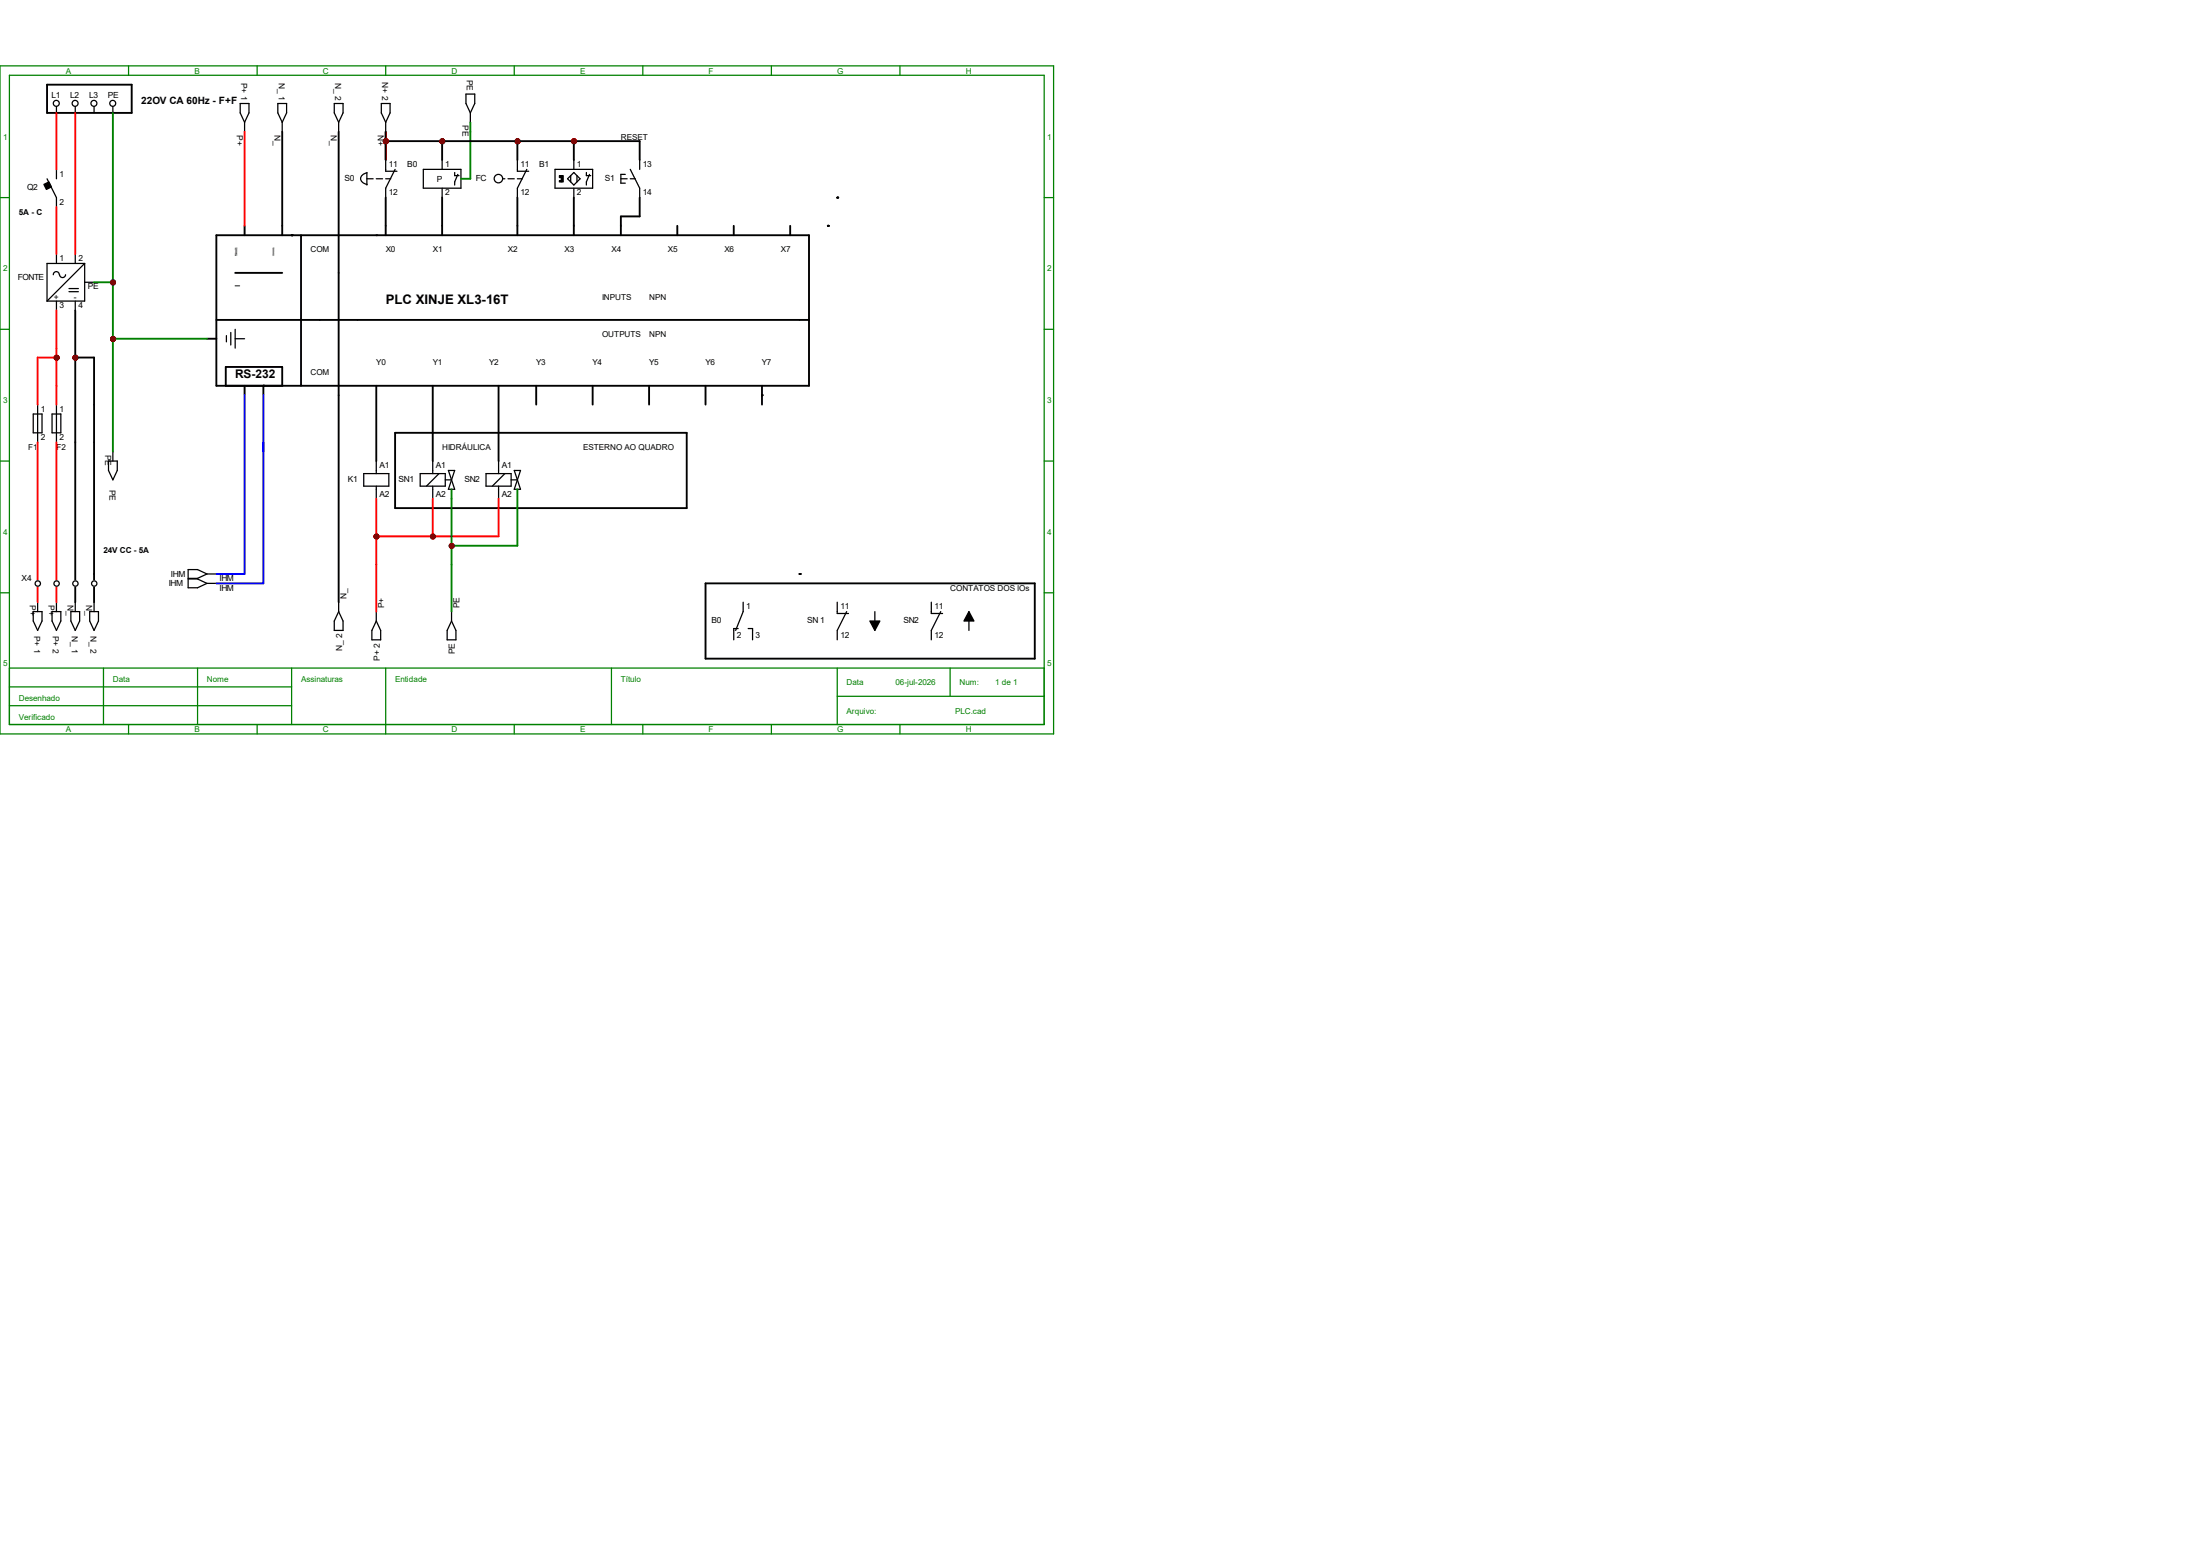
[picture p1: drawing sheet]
<svg xmlns="http://www.w3.org/2000/svg" width="297mm" height="210mm" viewBox="0 0 297 210" stroke-linecap="round" stroke-linejoin="round" font-family="sans-serif">
<g fill="none" stroke="#008000" stroke-width=".17">
<path d="M0 8.9h142.2v90.2h-142.2zM1.3 10.2h139.7v87.6h-139.7zM17.4 8.9v1.3M34.7 8.9v1.3M52.1 8.9v1.3M69.4 8.9v1.3M86.8 8.9v1.3M104.1 8.9v1.3M121.5 8.9v1.3M0 26.7h1.3M141 26.7h1.2M0 44.4h1.3"/>
<path d="M141 44.4h1.2M0 62.2h1.3M141 62.2h1.2M0 80h1.3M1.3 90.2h139.7M1.3 92.7h38.1M1.3 95.2h38.1M14 90.2v7.6M17.4 97.8v1.3M26.7 90.2v7.6M34.7 97.8v1.3M39.4 90.2v7.6"/>
<path d="M52.1 90.2v8.9M69.4 97.8v1.3M82.5 90.2v7.6M86.8 97.8v1.3M104.1 97.8v1.3M113 94h28M113 90.2v7.6M121.5 97.8v1.3M128.3 90.2v3.8M141 80h1.2"/>
</g>
<g fill="none" stroke="#000" stroke-width=".25">
<path d="M6.3 11.4h11.5v3.8h-11.5zM29.2 31.7h80v20.4h-80zM31.7 36.8h6.4M33 30.5v1.2M38.1 30.5v1.2M39.4 31.7h.1M50.8 31.7h.1M52.1 30.5v1.2M59.7 30.5v1.2M69.8 30.5v1.2M77.5 30.5v1.2M83.8 30.5v1.2"/>
<path d="M91.4 30.5v1.2M99.1 30.5v1.2M106.7 30.5v1.2M33 52.1v1.2M35.6 52.1v1.2M43.2 43.2h64.7"/>
</g>
<g fill="none" stroke="#000" stroke-width=".17">
<path d="M7.6 14.4v.8M10.2 14.4v.8M12.7 14.4v.8M15.2 14.4v.8M32.4 14h1.2v1.2l-.6 1.3-.6-1.3zM33 16.5v1.3M37.5 14h1.2v1.2l-.6 1.3-.6-1.3zM38.1 16.5v1.3M45.1 14h1.2v1.2l-.6 1.3-.6-1.3zM45.7 16.5v1.3M51.5 14h1.2v1.2l-.6 1.3-.6-1.3zM52.1 16.5v1.3"/>
<path d="M7.6 34.3v1.3M8 37.1a.4 .4 0 0 0-.4-.4 .4 .4 0 0 0-.4 .4M8.8 37.1a.4 .4 0 0 1-.4 .4 .4 .4 0 0 1-.4-.4M9.3 38.9h1.3M9.3 39.4h1.3M10.2 34.3v1.3M11.4 38.1h1.3M11.4 35.6h-5.1v5M11.4 35.6v5h-5.1M11.4 35.6l-5.1 5M49.5 24.1h.9M49.5 23.3v1.7"/>
<path d="M49.5 23.3a.85 .85 0 0 0-.8 1.1l.5 .4 .4 .1M50.8 24.1h.8M52.1 21.6v1.5h1.5M52.1 24.1h.6M53.3 22.9l-1.2 2.5v1.3M57.1 22.9h5.1v2.5h-5.1zM59.7 21.6v1.3M59.7 25.4v1.3M61.4 23.3v.4h.6M61.8 23.5l-.4 1.1v.4M67.9 24.1h.3M68.6 24.1h.8"/>
<path d="M69.8 21.6v1.5h1.6M69.8 24.1h.7M71.1 22.9l-1.3 2.5v1.3M74.9 22.9h5.1v2.5h-5.1zM77 23.7v.9M77.5 21.6v1.3M77.5 25.4v1.3M77.5 23.3l.8 .8-.8 .9-.9-.9zM77.9 23.7v.9M79.2 23.3v.4h.6M79.6 23.5l-.4 1.1v.4M4.5 55.9h1.2v2.5h-1.2z"/>
<path d="M5.1 54.6v5.1M7.6 40.6v1.3M10.2 40.6v1.3M30.6 45.3v.8M31.2 44.9v1.7M31.7 45.7h1.3M31.7 44.4v2.6M25.4 78.1h1.3l1.2 .6-1.2 .6h-1.3zM25.4 76.9h1.3l1.2 .6-1.2 .6h-1.3zM27.9 78.7h1.3M27.9 77.5h1.3M49.1 63.9h3.4v1.7h-3.4z"/>
<path d="M50.8 62.2v1.7M50.8 65.6v1.7M56.7 63.9h3.4v1.7h-3.4zM58.4 62.2v1.7M58.4 65.6v1.7M59.3 63.9l-1.7 1.7M60.1 64.8h.9M60.5 63.5l.9 2.5h-.9l.9-2.5zM65.6 63.9h3.4v1.7h-3.4zM67.3 62.2v1.7M67.3 65.6v1.7M68.2 63.9l-1.7 1.7"/>
<path d="M69 64.8h.8M69.4 63.5h.9l-.9 2.5h.9zM4.5 82.5h1.2v1.3l-.6 1.3-.6-1.3zM5.1 81.3v1.2M7 82.5h1.2v1.3l-.6 1.3-.6-1.3zM7.6 81.3v1.2M9.6 82.5h1.2v1.3l-.6 1.3-.6-1.3zM10.2 81.3v1.2M12.1 82.5h1.2v1.3l-.6 1.3-.6-1.3zM12.7 81.3v1.2M50.8 82.5v1.3M50.8 83.8l.6 1.3v1.3h-1.2v-1.3z"/>
<path d="M99.7 84.8h-.6v1.6M100.3 81.3v1.2l-1 2.6M101 84.8h.6v1.6"/>
<circle cx="7.6" cy="13.9" r=".4"/>
<circle cx="10.1" cy="13.9" r=".4"/>
<circle cx="12.7" cy="13.9" r=".4"/>
<circle cx="15.2" cy="13.9" r=".4"/>
<circle cx="67.3" cy="24.1" r=".57"/>
</g>
<g fill="#000" stroke="#000" stroke-width=".17">
<path d="M75.5 23.7h.3v.3h-.3z" fill-rule="evenodd"/>
<path d="M75.5 24.4h.3v.2h-.3z" fill-rule="evenodd"/>
<path d="M75.8 23.7h.2v.9h-.2z" fill-rule="evenodd"/>
</g>
<circle cx="50.8" cy="72.4" r=".28" fill="#f00" stroke="#800000" stroke-width=".17"/>
<path d="M62.9 12.7h1.2v1.3l-.6 1.2-.6-1.2zM63.5 15.2v1.3M14.6 62.2h1.2v1.3l-.6 1.3-.6-1.3zM15.2 61v1.2M61 82.5v1.3M61 83.8l.6 1.3v1.3h-1.2v-1.3zM113 81.3v1.5h1.6M114.3 82.5l-1.3 2.6v1.3M118.1 82.5v2.6M125.7 81.3v1.5h1.6M127 82.5l-1.3 2.6v1.3M130.8 82.5v2.6" fill="none" stroke="#000" stroke-width=".17"/>
<path d="M53.3 58.4h39.4v10.2h-39.4zM107.9 43.2h1.3" fill="none" stroke="#000" stroke-width=".25"/>
<path d="M117.4 83.8h1.4l-.7 1.3zM130.8 82.5l.7 1.3h-1.4z" fill="#000" stroke="#000" stroke-width=".17"/>
<circle cx="61" cy="73.7" r=".28" fill="#f00" stroke="#800000" stroke-width=".17"/>
<path d="M95.2 78.7h44.5v10.2h-44.5zM107.9 77.5h.1" fill="none" stroke="#000" stroke-width=".25"/>
<path d="M7 55.9h1.2v2.5h-1.2zM7.6 54.6v5.1" fill="none" stroke="#000" stroke-width=".17"/>
<g fill="#f00" stroke="#800000" stroke-width=".17">
<circle cx="7.6" cy="48.3" r=".28"/>
<circle cx="10.2" cy="48.3" r=".28"/>
</g>
<path d="M40.6 31.7v20.4M30.5 49.5h7.6v2.6h-7.6zM35.6 52.1h.1" fill="none" stroke="#000" stroke-width=".25"/>
<g fill="#f00" stroke="#800000" stroke-width=".25">
<circle cx="15.3" cy="45.7" r=".28"/>
<circle cx="15.3" cy="38.1" r=".28"/>
</g>
<path d="M83.8 24.1h.9M84.4 23.5h-.6v1.2h.6M85.1 22.9l1.3 2.5v1.3M85.1 24.1h.7M86.4 21.6v1.3M45.7 81.3v1.2M45.7 82.5l.6 1.3v1.3h-1.2v-1.3z" fill="none" stroke="#000" stroke-width=".17"/>
<path d="M45.7 36.8v16.5M50.8 52.1v10.1M58.4 52.1v10.1M67.3 52.1v10.1M72.4 52.1v2.5M80 52.1v2.5M87.6 52.1v2.5M95.2 52.1v2.5M102.9 53.3h.1M102.9 52.1v2.5" fill="none" stroke="#000" stroke-width=".25"/>
<circle cx="58.4" cy="72.4" r=".28" fill="#f00" stroke="#800000" stroke-width=".17"/>
<path d="M6.3 24.1l1.3 2.6v1.2M7.6 22.9v1.2" fill="none" stroke="#000" stroke-width=".17"/>
<path d="M5.9 24.9l.7-.3 .3 .6-.6 .4z" fill-rule="evenodd" fill="#000" stroke="#000" stroke-width=".17"/>
<path d="M111.8 30.5h.1M113 26.7h.1" fill="none" stroke="#000" stroke-width=".25"/>
<g fill="#f00" stroke="#800000" stroke-width=".25">
<circle cx="52.1" cy="19.1" r=".28"/>
<circle cx="59.7" cy="19.1" r=".28"/>
<circle cx="69.9" cy="19.1" r=".28"/>
<circle cx="77.5" cy="19.1" r=".28"/>
<circle cx="50.8" cy="72.4" r=".28"/>
<circle cx="61" cy="73.7" r=".28"/>
<circle cx="7.6" cy="48.3" r=".28"/>
<circle cx="10.2" cy="48.3" r=".28"/>
<circle cx="15.3" cy="45.7" r=".28"/>
<circle cx="15.3" cy="38.1" r=".28"/>
<circle cx="58.4" cy="72.4" r=".28"/>
</g>
<path d="M7.6 15.2v7.7M10.2 15.2v19.1M33 17.8v12.7M52.1 17.8v3.8M7.6 27.9v6.4M5.1 59.7v21.6M7.6 41.9v12.7M7.6 59.7v21.6M7.6 48.3h-2.5v6.3M50.8 67.3v15.2M58.4 67.3v5.1M67.3 67.3v5.1h-16.5" fill="none" stroke="#f00" stroke-width=".25"/>
<path d="M15.2 15.2v45.8M63.5 16.5v7.6h-1.3M12.7 38.1h2.5M15.2 45.7h12.7M61 66v16.5M69.8 66v7.7h-8.8" fill="none" stroke="#008000" stroke-width=".25"/>
<g fill="none" stroke="#000" stroke-width=".25">
<path d="M38.1 17.8v12.7M45.7 17.8v19M52.1 17.8v3.8M52.1 19h34.3v2.6M59.7 19v2.6M69.8 19v2.6M77.5 19v2.6M52.1 26.7v3.8M59.7 26.7v3.8M69.8 26.7v3.8M77.5 26.7v3.8M86.4 26.7v2.5h-2.6v1.3"/>
<path d="M10.2 41.9v39.4M10.2 48.3h2.5v33M27.9 45.7h1.3M29.2 43.2h14M45.7 53.3v28"/>
</g>
<path d="M33 53.3v24.2h-3.8M35.6 53.3v25.4h-6.4" fill="none" stroke="#00f" stroke-width=".25"/>
<g fill="#800000" stroke="#800000" stroke-width=".25">
<circle cx="50.8" cy="72.4" r=".28"/>
<circle cx="61" cy="73.7" r=".28"/>
<circle cx="7.6" cy="48.3" r=".28"/>
<circle cx="10.2" cy="48.3" r=".28"/>
<circle cx="15.3" cy="45.7" r=".28"/>
<circle cx="15.3" cy="38.1" r=".28"/>
<circle cx="58.4" cy="72.4" r=".28"/>
<circle cx="52.1" cy="19.1" r=".28"/>
<circle cx="59.7" cy="19.1" r=".28"/>
<circle cx="69.9" cy="19.1" r=".28"/>
<circle cx="77.5" cy="19.1" r=".28"/>
</g>
<g fill="#fff" stroke="#fff" stroke-width=".17">
<circle cx="5.1" cy="78.8" r=".36"/>
<circle cx="7.6" cy="78.8" r=".36"/>
<circle cx="10.2" cy="78.8" r=".36"/>
<circle cx="12.7" cy="78.8" r=".36"/>
</g>
<g fill="#fff" stroke="#000" stroke-width=".17">
<circle cx="5.1" cy="78.8" r=".36"/>
<circle cx="7.6" cy="78.8" r=".36"/>
<circle cx="10.2" cy="78.8" r=".36"/>
<circle cx="12.7" cy="78.8" r=".36"/>
</g>
<text font-size="1.8" x="52.1" y="41">PLC XINJE XL3-16T</text>
<g font-size="1.6">
<text x="31.8" y="34.5">24V</text>
<text x="36.8" y="34.5">0V</text>
<text x="31.8" y="38.4">_ _ _ _ _</text>
<text x="31.7" y="51.1">RS-232</text>
</g>
<text font-size="1.4" x="19" y="14">22OV CA 60Hz - F+F</text>
<g font-size="1.1" fill="#008000">
<text x="8.9" y="9.9">A</text>
<text x="26.2" y="9.9">B</text>
<text x="43.6" y="9.9">C</text>
<text x="61" y="9.9">D</text>
<text x="78.3" y="9.9">E</text>
<text x="95.7" y="9.9">F</text>
<text x="113" y="9.9">G</text>
<text x="130.4" y="9.9">H</text>
<text x=".4" y="18.8">1</text>
<text x="141.4" y="18.8">1</text>
<text x=".4" y="36.6">2</text>
<text x="141.4" y="36.6">2</text>
<text x=".4" y="54.4">3</text>
<text x="141.4" y="54.4">3</text>
<text x=".4" y="72.2">4</text>
<text x="141.4" y="72.2">4</text>
<text x=".4" y="90">5</text>
<text x="141.4" y="90">5</text>
<text x="2.5" y="94.6">Desenhado</text>
<text x="15.2" y="92.1">Data</text>
<text x="27.9" y="92.1">Nome</text>
<text x="40.6" y="92.1">Assinaturas</text>
<text x="53.3" y="92.1">Entidade</text>
<text x="83.8" y="92.1">Título</text>
<text x="114.3" y="92.5">Data</text>
<text x="120.9" y="92.5">06-jul-2026</text>
<text x="129.5" y="92.5">Num:</text>
<text x="134.4" y="92.5">1 de 1</text>
<text x="2.5" y="97.2">Verificado</text>
<text x="8.9" y="98.8">A</text>
<text x="26.2" y="98.8">B</text>
<text x="43.6" y="98.8">C</text>
<text x="61" y="98.8">D</text>
<text x="78.3" y="98.8">E</text>
<text x="95.7" y="98.8">F</text>
<text x="113" y="98.8">G</text>
<text x="114.3" y="96.3">Arquivo:</text>
<text x="128.9" y="96.3">PLC.cad</text>
<text x="130.4" y="98.8">H</text>
</g>
<g font-size="1.1">
<text x="32.6" y="11.2" transform="rotate(90 32.6 11.2)">P+ 1</text>
<text x="37.6" y="11.2" transform="rotate(90 37.6 11.2)">N_ 1</text>
<text x="45.3" y="11.2" transform="rotate(90 45.3 11.2)">N_ 2</text>
<text x="51.6" y="11.1" transform="rotate(90 51.6 11.1)">N+ 2</text>
<text x="63" y="10.8" transform="rotate(90 63 10.8)">PE</text>
<text x="6.9" y="13.3">L1</text>
<text x="9.5" y="13.3">L2</text>
<text x="12" y="13.3">L3</text>
<text x="14.6" y="13.3">PE</text>
<text x="62.4" y="16.9" transform="rotate(90 62.4 16.9)">PE</text>
<text x="8" y="23.8">1</text>
<text x="32" y="18.2" transform="rotate(90 32 18.2)">P+</text>
<text x="37" y="18.2" transform="rotate(90 37 18.2)">N_</text>
<text x="44.7" y="18.2" transform="rotate(90 44.7 18.2)">N_</text>
<text x="51" y="18.2" transform="rotate(90 51 18.2)">N+</text>
<text x="52.5" y="22.6">11</text>
<text x="55" y="22.6">B0</text>
<text x="60.1" y="22.6">1</text>
<text x="70.3" y="22.6">11</text>
<text x="72.8" y="22.6">B1</text>
<text x="77.9" y="22.6">1</text>
<text x="83.8" y="18.8">RESET</text>
<text x="86.8" y="22.6">13</text>
<text x="2.5" y="29">5A - C</text>
<text x="3.7" y="25.7">Q2</text>
<text x="8" y="27.6">2</text>
<text x="46.5" y="24.4">S0</text>
<text x="52.5" y="26.4">12</text>
<text x="59" y="24.5">P</text>
<text x="60.1" y="26.4">2</text>
<text x="64.2" y="24.4">FC</text>
<text x="70.3" y="26.4">12</text>
<text x="77.9" y="26.4">2</text>
<text x="81.7" y="24.4">S1</text>
<text x="86.8" y="26.4">14</text>
<text x="8" y="35.3">1</text>
<text x="10.6" y="35.3">2</text>
<text x="41.9" y="34.1">COM</text>
<text x="52.1" y="34.1">X0</text>
<text x="58.4" y="34.1">X1</text>
<text x="68.6" y="34.1">X2</text>
<text x="76.2" y="34.1">X3</text>
<text x="82.5" y="34.1">X4</text>
<text x="90.2" y="34.1">X5</text>
<text x="97.8" y="34.1">X6</text>
<text x="105.4" y="34.1">X7</text>
<text x="2.4" y="37.8">FONTE</text>
<text x="7.3" y="40.4">+</text>
<text x="8" y="41.6">3</text>
<text x="10" y="40.4">-</text>
<text x="10.6" y="41.6">4</text>
<text x="11.9" y="39.1">PE</text>
<text x="81.3" y="40.4">INPUTS</text>
<text x="87.6" y="40.4">NPN</text>
<text x="81.3" y="45.5">OUTPUTS</text>
<text x="87.6" y="45.5">NPN</text>
<text x="41.9" y="50.6">COM</text>
<text x="50.8" y="49.3">Y0</text>
<text x="58.4" y="49.3">Y1</text>
<text x="66" y="49.3">Y2</text>
<text x="72.4" y="49.3">Y3</text>
<text x="80" y="49.3">Y4</text>
<text x="87.6" y="49.3">Y5</text>
<text x="95.3" y="49.3">Y6</text>
<text x="102.9" y="49.3">Y7</text>
<text x="5.5" y="55.6">1</text>
<text x="5.5" y="59.4">2</text>
<text x="8" y="55.6">1</text>
<text x="8" y="59.4">2</text>
<text x="3.8" y="60.7">F1</text>
<text x="7.6" y="60.7">F2</text>
<text x="14.2" y="61.4" transform="rotate(90 14.2 61.4)">PE</text>
<text x="46.9" y="65.1">K1</text>
<text x="51.2" y="63.2">A1</text>
<text x="53.8" y="65.1">SN1</text>
<text x="58.8" y="63.2">A1</text>
<text x="59.7" y="60.7">HIDRÁULICA</text>
<text x="62.7" y="65.1">SN2</text>
<text x="67.7" y="63.2">A1</text>
<text x="78.7" y="60.7">ESTERNO AO QUADRO</text>
<text x="14.8" y="66.1" transform="rotate(90 14.8 66.1)">PE</text>
<text x="51.2" y="67">A2</text>
<text x="58.8" y="67">A2</text>
<text x="67.7" y="67">A2</text>
<text x="14" y="74.7">24V CC - 5A</text>
<text x="23.1" y="77.9">IHM</text>
<text x="2.9" y="78.4">X4</text>
<text x="4" y="81.7" transform="rotate(90 4 81.7)">P+</text>
<text x="6.6" y="81.7" transform="rotate(90 6.6 81.7)">P+</text>
<text x="9.1" y="81.7" transform="rotate(90 9.1 81.7)">N_</text>
<text x="11.6" y="81.7" transform="rotate(90 11.6 81.7)">N_</text>
<text x="22.8" y="79.1">IHM</text>
<text x="29.6" y="79.7">IHM</text>
<text x="29.6" y="78.4">IHM</text>
<text x="46.8" y="80.9" transform="rotate(-90 46.8 80.9)">N_</text>
<text x="51.9" y="82.1" transform="rotate(-90 51.9 82.1)">P+</text>
<text x="62" y="82.1" transform="rotate(-90 62 82.1)">PE</text>
<text x="100.8" y="82.3">1</text>
<text x="113.5" y="82.3">11</text>
<text x="126.2" y="82.3">11</text>
<text x="128.3" y="79.8">CONTATOS DOS IOs</text>
<text x="4.6" y="85.8" transform="rotate(90 4.6 85.8)">P+ 1</text>
<text x="7.2" y="85.8" transform="rotate(90 7.2 85.8)">P+ 2</text>
<text x="9.7" y="85.8" transform="rotate(90 9.7 85.8)">N_ 1</text>
<text x="12.2" y="85.8" transform="rotate(90 12.2 85.8)">N_ 2</text>
<text x="46.2" y="87.9" transform="rotate(-90 46.2 87.9)">N_ 2</text>
<text x="51.3" y="89.2" transform="rotate(-90 51.3 89.2)">P+ 2</text>
<text x="61.4" y="88.3" transform="rotate(-90 61.4 88.3)">PE</text>
<text x="96.1" y="84.1">B0</text>
<text x="99.5" y="86.1">2</text>
<text x="102" y="86.1">3</text>
<text x="109" y="84.1">SN 1</text>
<text x="113.5" y="86.1">12</text>
<text x="122" y="84.1">SN2</text>
<text x="126.2" y="86.1">12</text>
</g>
</svg>
